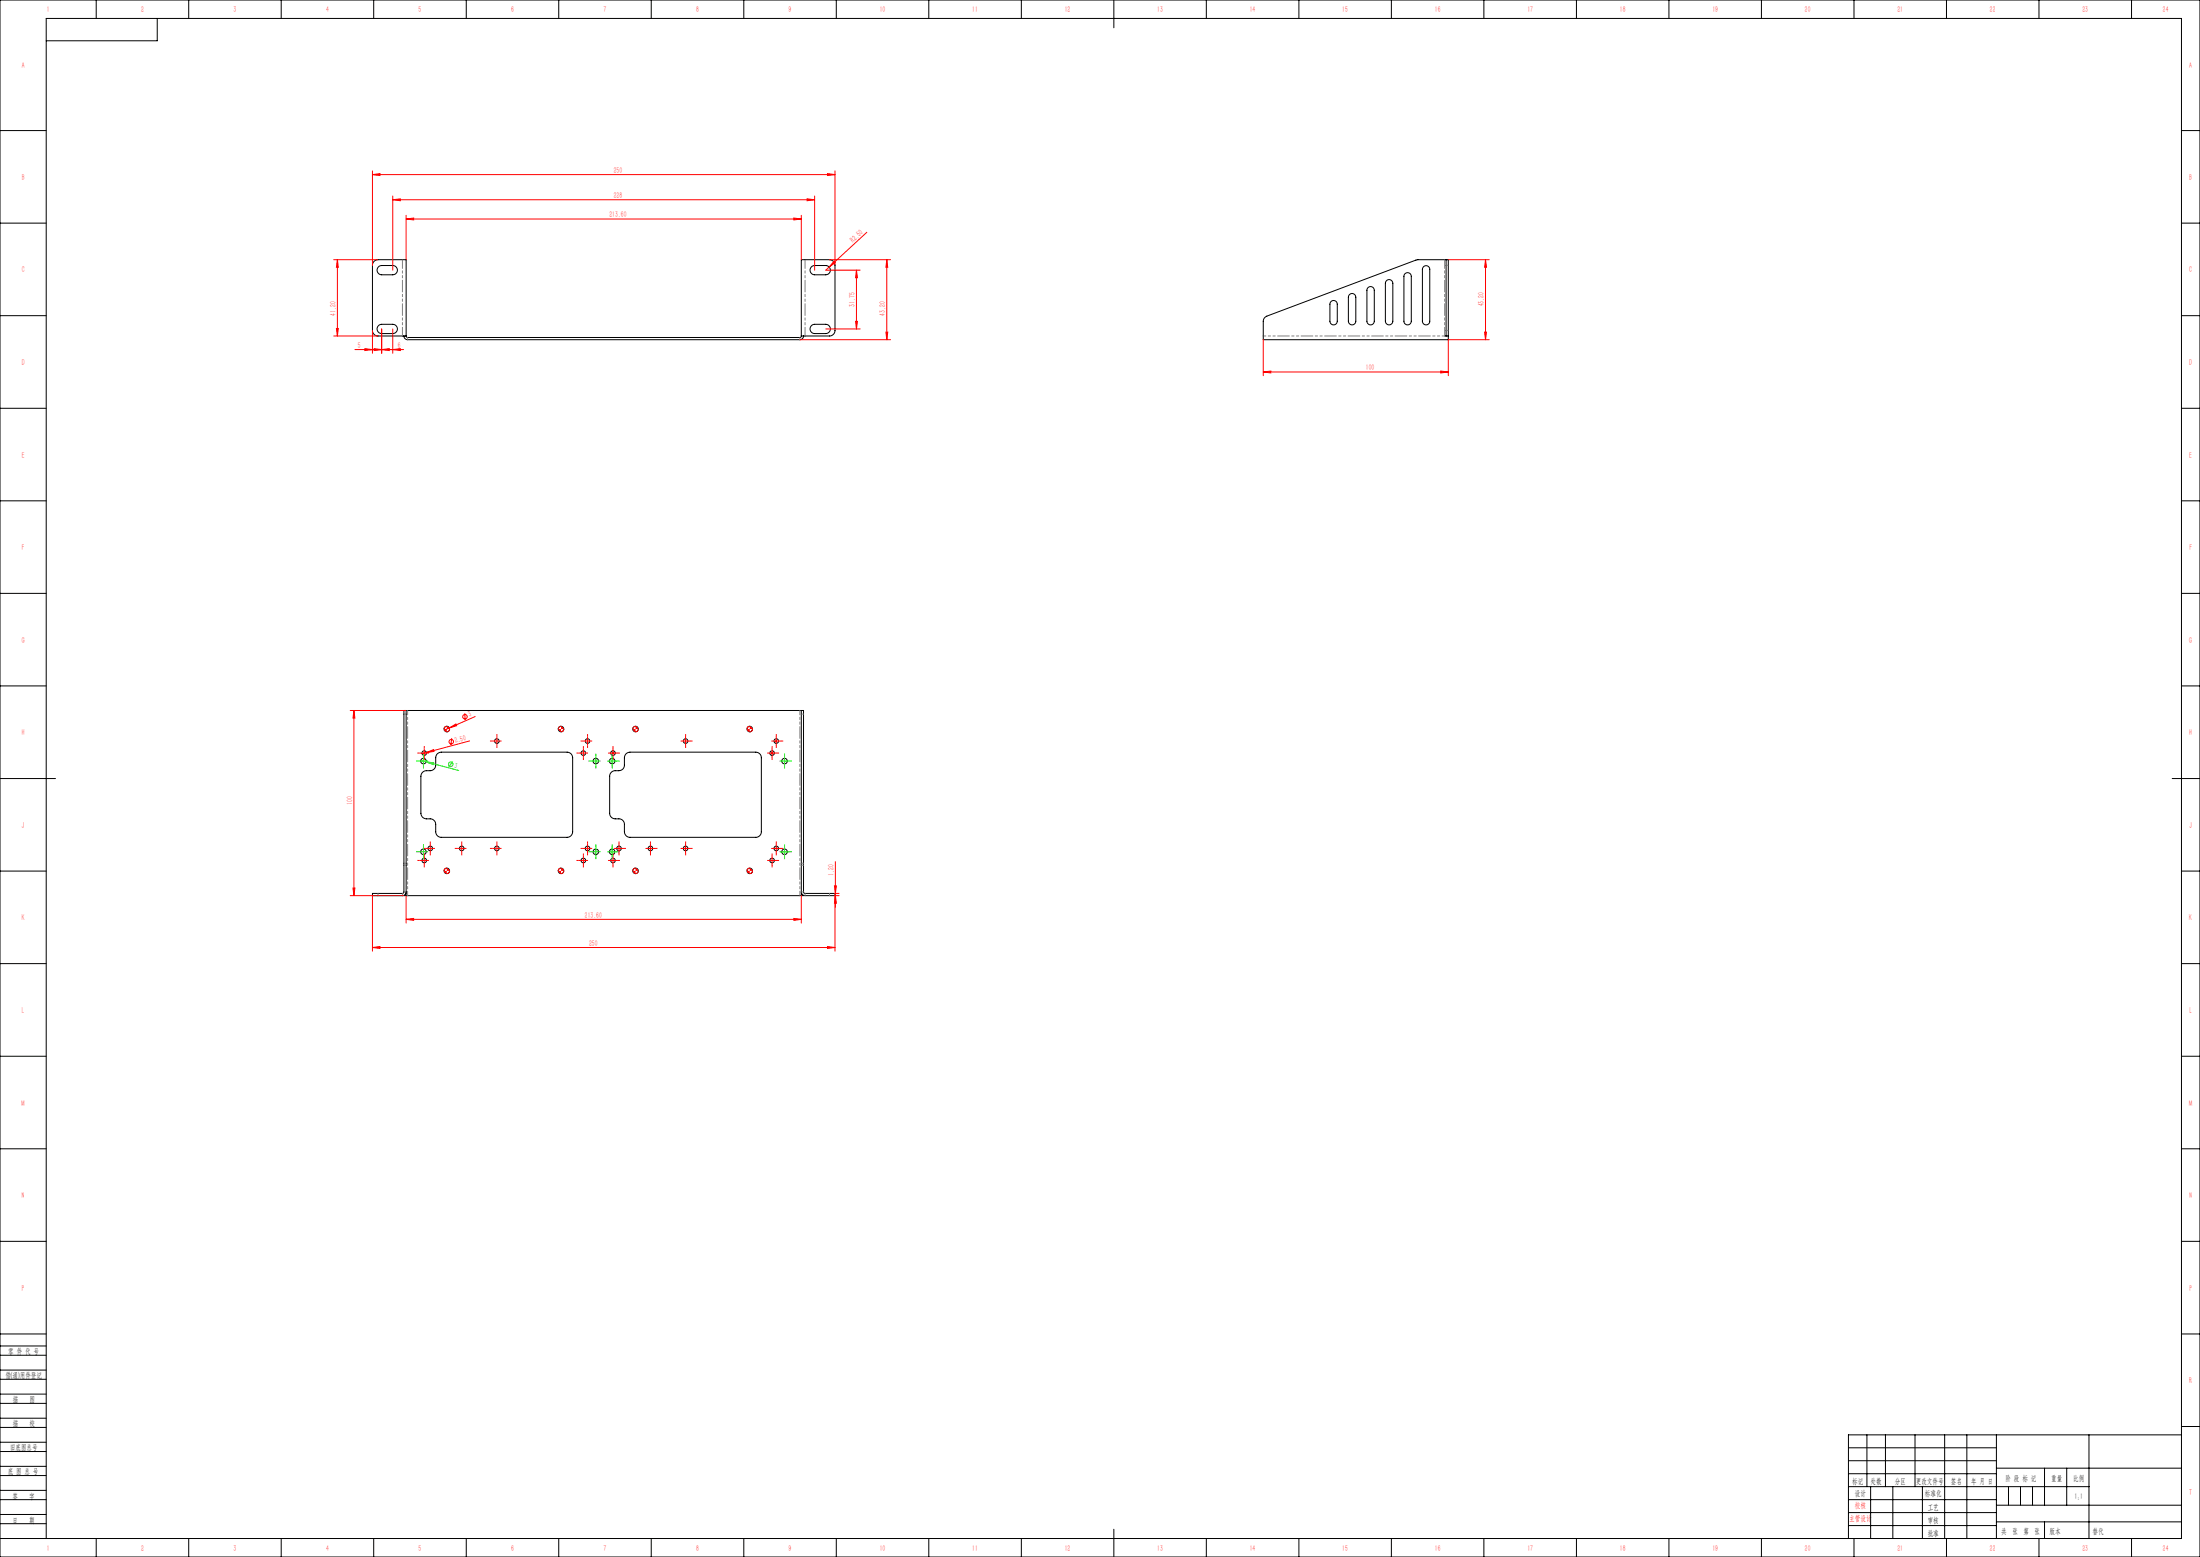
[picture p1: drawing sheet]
<svg xmlns="http://www.w3.org/2000/svg" width="1189mm" height="841mm" viewBox="0 0 1189 841" stroke-linecap="round" stroke-linejoin="round" font-family="sans-serif">
<g fill="none" stroke="#000" stroke-width=".54">
<path d="M0 0h1189v841h-1189zM52 0v10M85 10v12h-60M102 0v10M152 0v10M202 0v10M252 0v10M302 0v10M352 0v10M402 0v10M452 0v10M502 0v10"/>
<path d="M552 0v10M602 0v15M652 0v10M702 0v10M752 0v10M802 0v10M852 0v10M902 0v10M952 0v10M1002 0v10M1052 0v10M1102 0v10"/>
<path d="M1152 0v10M0 71h25M1179 71h10M0 121h25M1179 121h10M204 144l2-1h6a2.5 2.5 0 0 1 3 3 2.5 2.5 0 0 1-3 2h-6a2.5 2.5 0 0 1-2-1 2.5 2.5 0 0 1 0-3zM438 144l2-1h6a2.5 2.5 0 0 1 3 3 2.5 2.5 0 0 1-3 2h-6a2.5 2.5 0 0 1-2-1 2.5 2.5 0 0 1 0-3zM729 159a2 2 0 0 1 2 0 2 2 0 0 1 2 2v13a2 2 0 0 1-2 1 2 2 0 0 1-2-1zM740 155h1l2 1v18a2 2 0 0 1-2 1 2 2 0 0 1-2-1v-17zM749 152a2 2 0 0 1 2-1 2 2 0 0 1 2 2v21a2 2 0 0 1-2 1 2 2 0 0 1-2-1zM759 148a2 2 0 0 1 2-1 2 2 0 0 1 2 2v25a2 2 0 0 1-2 1 2 2 0 0 1-2-1zM770 144h2l1 1v29a2 2 0 0 1-2 1 2 2 0 0 1-2-1v-29z"/>
<path d="M782 140v41M782 140h1v41M782 140h-17l-80 31-2 1v1v10h100v-2M0 171h25M204 176l2-1h6a2.5 2.5 0 0 1 3 3 2.5 2.5 0 0 1-3 2h-6a2.5 2.5 0 0 1-2-1 2.5 2.5 0 0 1 0-3zM438 176l2-1h6a2.5 2.5 0 0 1 3 3 2.5 2.5 0 0 1-3 2h-6a2.5 2.5 0 0 1-2-1 2.5 2.5 0 0 1 0-3zM719 163a2 2 0 0 1 2-1 2 2 0 0 1 2 2v10a2 2 0 0 1-2 1 2 2 0 0 1-2-1zM1179 171h10M218 181h-14a3 3 0 0 1-3-3v-35a3 3 0 0 1 3-3h15v41M218 181l1 2h1h212h2v-2M218 181h1M219 181l1 1h212l1-1"/>
<path d="M433 181v-41h15a3 3 0 0 1 3 3v35a3 3 0 0 1-3 3h-14M433 181h1M781 181h1M782 181h1M0 221h25M1179 221h10M0 271h25M1179 271h10M0 321h25M1179 321h10M0 371h25M1179 371h10"/>
<path d="M219 384h-1v98v1h-17v1h17l1-1v-1M219 384v100M219 384h214M433 384h1v98l1 1h16v1h-16l-2-1v-1M433 384v100M236 407l2-1h68a3 3 0 0 1 3 3v40a3 3 0 0 1-3 3h-68a3 3 0 0 1-3-3v-4a3 3 0 0 0-3-3h-2a3 3 0 0 1-3-3v-20a3 3 0 0 1 3-3h2a3 3 0 0 0 3-3l1-4zM338 407l2-1h68a3 3 0 0 1 3 3v40a3 3 0 0 1-3 3h-68a3 3 0 0 1-3-3v-4a3 3 0 0 0-3-3h-2a3 3 0 0 1-3-3v-20a3 3 0 0 1 3-3h2a3 3 0 0 0 3-3l1-4zM0 421h30M1174 421h15M0 471h25M1179 471h10M218 484h1"/>
<path d="M219 484h214M434 484h-1M0 521h25M1179 521h10M0 571h25M1179 571h10M0 621h25M1179 621h10M0 671h25M1179 671h10M0 732h25M0 727h25"/>
<path d="M0 721h25M1179 721h10M0 745h25M0 740h25M0 758h25M0 753h25M0 771h25M0 766h25M0 779h25M1009 775v28M1019 775v28M1035 775v28"/>
<path d="M1051 775v56M1063 775v56M1079 775v56M1129 775v56M1179 771h10M1179 775h-180v56M0 784h25M0 797h25M0 792h25M999 782h80M999 789h80M999 796h80"/>
<path d="M1079 793h100M1105 793v20M1117 793v20M0 810h25M0 805h25M0 818h25M999 810h80M999 803h130M999 817h80M1011 803v28M1023 803v28M1039 803v28"/>
<path d="M1079 813h100M1085 803v10M1092 803v10M1098 803v10M0 823h25M0 831h1179v-821h-1154v821M52 831v10M102 831v10M152 831v10M202 831v10M252 831v10M302 831v10"/>
<path d="M352 831v10M402 831v10M452 831v10M502 831v10M552 831v10M602 826v15M652 831v10M702 831v10M752 831v10M802 831v10M852 831v10M902 831v10"/>
<path d="M952 831v10M999 824h80M1002 831v10M1052 831v10M1079 822h100M1102 831v10M1105 822v9M1152 831v10"/>
<circle cx="241" cy="394" r="1.5"/>
<circle cx="303" cy="394" r="1.5"/>
<circle cx="343" cy="394" r="1.5"/>
<circle cx="405" cy="394" r="1.5"/>
<circle cx="229" cy="411" r="1.5"/>
<circle cx="229" cy="407" r="1.3"/>
<circle cx="269" cy="400" r="1.3"/>
<circle cx="315" cy="407" r="1.3"/>
<circle cx="318" cy="400" r="1.3"/>
<circle cx="322" cy="411" r="1.5"/>
<circle cx="331" cy="411" r="1.5"/>
<circle cx="331" cy="407" r="1.2"/>
<circle cx="371" cy="400" r="1.3"/>
<circle cx="417" cy="407" r="1.3"/>
<circle cx="420" cy="400" r="1.3"/>
<circle cx="424" cy="411" r="1.5"/>
<circle cx="233" cy="458" r="1.3"/>
<circle cx="250" cy="458" r="1.3"/>
<circle cx="269" cy="458" r="1.3"/>
<circle cx="318" cy="458" r="1.3"/>
<circle cx="335" cy="458" r="1.3"/>
<circle cx="352" cy="458" r="1.2"/>
<circle cx="371" cy="458" r="1.3"/>
<circle cx="420" cy="458" r="1.3"/>
<circle cx="229" cy="460" r="1.5"/>
<circle cx="229" cy="465" r="1.3"/>
<circle cx="241" cy="470" r="1.5"/>
<circle cx="303" cy="470" r="1.5"/>
<circle cx="315" cy="465" r="1.3"/>
<circle cx="322" cy="460" r="1.5"/>
<circle cx="331" cy="460" r="1.5"/>
<circle cx="331" cy="465" r="1.2"/>
<circle cx="343" cy="470" r="1.5"/>
<circle cx="405" cy="470" r="1.5"/>
<circle cx="417" cy="465" r="1.3"/>
<circle cx="424" cy="460" r="1.5"/>
</g>
<path d="M217 140v41M781 140v41M435 181v-41" fill="none" stroke="#808080" stroke-width=".54" stroke-dasharray="6.3 1.3 1.3 1.3 1.3 1.3" stroke-dashoffset="1.6"/>
<g fill="none" stroke="#808080" stroke-width=".54" stroke-dasharray="6.3 1.3 1.3 1.3 1.3 1.3">
<path d="M783 143h-1M782 178h1M220 182v1M432 182v1M219 386h-1M434 386h-1M218 466h2M219 467h-1M433 466h1M434 467h-1M204 483v1M217 483v1"/>
<path d="M218 482h2M434 482h-1M435 483v1M448 484v-1"/>
</g>
<path d="M432 384v100M220 484v-100" fill="none" stroke="#808080" stroke-width=".54" stroke-dasharray="6.3 1.3 1.3 1.3 1.3 1.3" stroke-dashoffset="4"/>
<path d="M781 181h-98" fill="none" stroke="#808080" stroke-width=".54" stroke-dasharray="6.3 1.3 1.3 1.3 1.3 1.3" stroke-dashoffset="5"/>
<g fill="none" stroke="#0f0" stroke-width=".54">
<path d="M227 411h3M230 411l4 1v1zM230 411l18 5M245 411l-3 3M328 411h5M331 409v5M421 411h6M424 409v5M331 458v5M424 458v5M328 460h5M421 460h6"/>
<circle cx="244" cy="413" r="1.2"/>
</g>
<g fill="none" stroke="#f00" stroke-width=".54">
<path d="M201 94h4v1zM201 92v51M201 94h250M447 94h4l-4 1zM451 92v51M212 108l4-1v1zM212 106v40M212 108h228M219 118h5v1zM219 116v24M219 118h214M429 118h4l-4 1z"/>
<path d="M433 116v24M436 107l4 1h-4zM440 106v40M468 125l-22 21h19M180 140h24M182 140v41M182 140l1 4h-1zM448 140h33M451 141v1l-3 2zM463 146v4h-1zM463 146v32M479 140v43"/>
<path d="M479 140l1 4h-1zM783 140h22M803 140v43M803 140v4h-1zM182 177h1l-1 4zM201 178v13M206 178v13M212 178v13M446 178h19M462 174h1v4zM479 179h1l-1 4zM802 179h1v4z"/>
<path d="M180 181h24M197 188l4 1h-4zM202 188l4 1h-4zM206 189l4-1v1zM212 189l4-1v1zM218 189h-26M432 183h49M683 183v20M805 183h-22v20M683 201l4-1v1zM683 201h100M779 200l4 1h-4z"/>
<path d="M189 384h30M191 384l1 4h-1zM191 384v100M241 392l-1 1v1M243 393l3-2 1 1zM243 393l-3 1M243 394l-1 1h-1M244 399v3M251 385v4M257 387l-14 6M303 392l-1 1v1M305 394l-1 1h-1"/>
<path d="M343 392l-1 1v1M345 394l-1 1h-1M371 398v5M405 392l-1 1v1M407 394l-1 1h-1M420 398v5M231 406l3-1 1 1zM231 406l-3 1M254 400l-23 6M329 407h5M331 404v5M368 400h5"/>
<path d="M415 407h5M417 400h5M417 404v5M332 458h5M335 456v5M349 458h5M352 456v5M368 458h5M371 456v5M417 458h5M420 456v5M191 480h1l-1 4z"/>
<path d="M241 469h-1v1M243 470v1l-2 1M303 469h-1v1M305 470l-1 1-1 1M329 465h5M331 462v5M343 469h-1v1M345 470l-1 2h-1M405 469h-1v1M407 470l-1 1-1 1M415 465h5M417 462v5"/>
<path d="M451 478h1l-1 5zM451 465v25M189 484h29M201 484v30M219 497l5-1v1zM219 484v15M219 497h214M429 496l4 1h-4zM433 484v15M451 483h2M451 484l1 4h-1zM453 484h-2v30"/>
<path d="M201 512l4-1v1zM201 512h250M447 511l4 1h-4z"/>
<circle cx="251" cy="387" r="1.2"/>
<circle cx="244" cy="401" r="1.2"/>
</g>
<g fill="none" stroke="#f00" stroke-width=".54" stroke-dasharray="30.5 1.3 1.3 1.3" stroke-linecap="butt">
<path d="M269 398v-1M318 398v-1M371 398v-1M420 398v-1M227 407h-1M229 407v-3M229 407h-2M229 407v2M229 407h3M229 404v-1M229 409v2M266 400h-1"/>
<path d="M269 400v-2M269 400h-3M269 400v3M269 400h2M269 403v1M313 407h-1M315 400h-1M315 407v-3M315 407h-2M315 407v2M315 407h3M315 404v-1"/>
<path d="M315 409v2M318 400v-2M318 400h-3M318 400v3M318 400h2M318 403v1M331 404v-1M331 409v2M334 407h1M371 403v1M373 400h1M417 404v-1"/>
<path d="M417 409v2M420 403v1M420 407h1M422 400h1M230 458h-1M233 458v-2M233 458h-3M233 458v3M233 458h2M233 456v-1M247 458h-1M250 458v-2"/>
<path d="M250 458h-3M250 458v3M250 458h2M250 456v-1M266 458h-1M269 458v-2M269 458h-3M269 458v3M269 458h2M269 456v-1M315 458h-1M318 458v-2"/>
<path d="M318 458h-3M318 458v3M318 458h2M318 456v-1M335 456v-1M337 458h1M352 456v-1M354 458h1M371 456v-1M373 458h1M420 456v-1M422 458h1"/>
<path d="M227 465h-1M229 465v-3M229 465h-2M229 465v2M229 465h3M229 462v-1M229 467v2M233 461v1M250 461v1M269 461v1M313 465h-1M315 465v-3"/>
<path d="M315 465h-2M315 465v2M315 465h3M315 462v-1M315 467v2M318 461v1M331 462v-1M331 467v2M334 465h1M335 461v1M352 461v1M371 461v1"/>
<path d="M417 462v-1M417 467v2M420 461v1M420 465h1"/>
</g>
<g fill="none" stroke="#0f0" stroke-width=".54" stroke-dasharray="30.5 1.3 1.3 1.3" stroke-linecap="butt">
<path d="M226 411h-1M229 411v-2M229 411h-3M229 411v3M229 411h2M229 409v-2M229 414v1M320 411h-2M322 411v-2M322 411h-2M322 411v3M322 411h3"/>
<path d="M322 409v-2M322 414v1M331 409v-2M331 414v1M333 411h2M424 409v-2M424 414v1M427 411h1M229 458v-2M322 458v-2M331 458v-2M424 458v-2"/>
<path d="M226 460h-1M229 460v-2M229 460h-3M229 460v3M229 460h2M229 463v1M320 460h-2M322 460v-2M322 460h-2M322 460v3M322 460h3M322 463v1"/>
<path d="M331 463v1M333 460h2M424 463v1M427 460h1"/>
</g>
<g fill="#f00">
<path d="M231 406l3-1 1 1z"/>
<path d="M243 393l3-2 1 1z"/>
<path d="M451 141v1l-3 2z"/>
<path d="M302 394v1h1v-1zM303 392v2h2l-1-1zM302 470v1l1 1v-2zM303 469v1h2l-1-1zM240 470v1l1 1v-2zM241 469v1h2v-1zM240 394v1h1v-1zM241 392v2h2l-1-1zM404 394v1h1v-1zM405 392v2h2l-1-1zM404 470v1l1 1v-2zM405 469v1h2l-1-1zM342 470v2h1v-2zM343 469v1h2v-1zM342 394v1h1v-1zM343 392v2h2l-1-1z"/>
<path d="M212 189l4-1v1zM202 188l4 1h-4z"/>
<path d="M212 108l4-1v1zM436 107l4 1h-4zM201 512l4-1v1zM447 511l4 1h-4z"/>
<path d="M201 94h4v1zM447 94h4l-4 1zM197 188l4 1h-4zM206 189l4-1v1z"/>
<path d="M219 497l5-1v1zM429 496l4 1h-4z"/>
<path d="M462 174h1v4zM463 146v4h-1z"/>
<path d="M451 478h1l-1 5zM451 484l1 4h-1z"/>
<path d="M479 140l1 4h-1zM479 179h1l-1 4zM191 384l1 4h-1zM191 480h1l-1 4zM803 140v4h-1zM802 179h1v4z"/>
<path d="M182 140l1 4h-1zM182 177h1l-1 4z"/>
<path d="M219 118h5v1zM429 118h4l-4 1z"/>
<path d="M683 201l4-1v1zM779 200l4 1h-4z"/>
</g>
<path d="M230 411l4 1v1z" fill="#0f0"/>
<g font-size="4.4" fill="#f00">
<text x="25" y="7">1</text>
<text x="76" y="7">2</text>
<text x="126" y="7">3</text>
<text x="176" y="7">4</text>
<text x="226" y="7">5</text>
<text x="276" y="7">6</text>
<text x="326" y="7">7</text>
<text x="376" y="7">8</text>
<text x="426" y="7">9</text>
<text x="475" y="7">10</text>
<text x="525" y="7">11</text>
<text x="575" y="7">12</text>
<text x="625" y="7">13</text>
<text x="675" y="7">14</text>
<text x="725" y="7">15</text>
<text x="775" y="7">16</text>
<text x="825" y="7">17</text>
<text x="875" y="7">18</text>
<text x="925" y="7">19</text>
<text x="975" y="7">20</text>
<text x="1025" y="7">21</text>
<text x="1075" y="7">22</text>
<text x="1125" y="7">23</text>
<text x="1169" y="7">24</text>
<text x="12" y="37">A</text>
<text x="1183" y="37">A</text>
<text x="332" y="93">250</text>
<text x="12" y="97">B</text>
<text x="1183" y="97">B</text>
<text x="332" y="107">228</text>
<text x="329" y="117">213.60</text>
<text x="461" y="131" transform="rotate(-43 461 131)">R2.50</text>
<text x="12" y="147">C</text>
<text x="1183" y="147">C</text>
<text x="462" y="166" transform="rotate(-90 462 166)">31.75</text>
<text x="802" y="165" transform="rotate(-90 802 165)">43.20</text>
<text x="181" y="170" transform="rotate(-90 181 170)">41.20</text>
<text x="478" y="170" transform="rotate(-90 478 170)">43.20</text>
<text x="193" y="188">5</text>
<text x="215" y="188">6</text>
<text x="12" y="197">D</text>
<text x="1183" y="197">D</text>
<text x="738" y="200">100</text>
<text x="12" y="247">E</text>
<text x="1183" y="247">E</text>
<text x="12" y="297">F</text>
<text x="1183" y="297">F</text>
<text x="12" y="347">G</text>
<text x="1183" y="347">G</text>
<text x="254" y="387" transform="rotate(-24 254 387)">3</text>
<text x="12" y="397">H</text>
<text x="246" y="401" transform="rotate(-15 246 401)">2.50</text>
<text x="1183" y="397">H</text>
<text x="190" y="435" transform="rotate(-90 190 435)">100</text>
<text x="12" y="447">J</text>
<text x="1183" y="447">J</text>
<text x="451" y="473" transform="rotate(-90 451 473)">1.20</text>
<text x="12" y="497">K</text>
<text x="316" y="496">213.60</text>
<text x="1183" y="497">K</text>
<text x="318" y="511">250</text>
<text x="12" y="547">L</text>
<text x="1183" y="547">L</text>
<text x="12" y="597">M</text>
<text x="1183" y="597">M</text>
<text x="12" y="647">N</text>
<text x="1183" y="647">N</text>
<text x="12" y="697">P</text>
<text x="1183" y="697">P</text>
<text x="1183" y="747">R</text>
<text x="1183" y="807">T</text>
<text x="1002" y="815">校核</text>
<text x="999" y="822">主管设计</text>
<text x="25" y="838">1</text>
<text x="76" y="838">2</text>
<text x="126" y="838">3</text>
<text x="176" y="838">4</text>
<text x="226" y="838">5</text>
<text x="276" y="838">6</text>
<text x="326" y="838">7</text>
<text x="376" y="838">8</text>
<text x="426" y="838">9</text>
<text x="475" y="838">10</text>
<text x="525" y="838">11</text>
<text x="575" y="838">12</text>
<text x="625" y="838">13</text>
<text x="675" y="838">14</text>
<text x="725" y="838">15</text>
<text x="775" y="838">16</text>
<text x="825" y="838">17</text>
<text x="875" y="838">18</text>
<text x="925" y="838">19</text>
<text x="975" y="838">20</text>
<text x="1025" y="838">21</text>
<text x="1075" y="838">22</text>
<text x="1125" y="838">23</text>
<text x="1169" y="838">24</text>
</g>
<text font-size="4.4" fill="#0f0" x="245" y="415" transform="rotate(15 245 415)">3</text>
<g font-size="4.4">
<text x="4" y="731">零 件 代 号</text>
<text x="3" y="744">借(通)用件登记</text>
<text x="7" y="757">描</text>
<text x="16" y="757">图</text>
<text x="7" y="771">描</text>
<text x="16" y="771">校</text>
<text x="5" y="783">旧底图总号</text>
<text x="4" y="796">底 图 总 号</text>
<text x="1001" y="801">标记</text>
<text x="1011" y="801">处数</text>
<text x="1024" y="801">分区</text>
<text x="1035" y="801">更改文件号</text>
<text x="1054" y="801">签名</text>
<text x="1065" y="801">年 月 日</text>
<text x="1084" y="800">阶 段 标 记</text>
<text x="1109" y="800">重量</text>
<text x="1120" y="800">比例</text>
<text x="7" y="809">签</text>
<text x="16" y="809">字</text>
<text x="1002" y="808">设计</text>
<text x="1040" y="808">标准化</text>
<text x="1042" y="815">工艺</text>
<text x="7" y="822">日</text>
<text x="16" y="822">期</text>
<text x="1042" y="822">审核</text>
<text x="1042" y="829">批准</text>
<text x="1082" y="828">共 张 第 张</text>
<text x="1108" y="828">版本</text>
</g>
<g font-size="4.4" fill="#0a0605">
<text x="1121" y="809">1:1</text>
<text x="1131" y="828">替代</text>
</g>
</svg>
